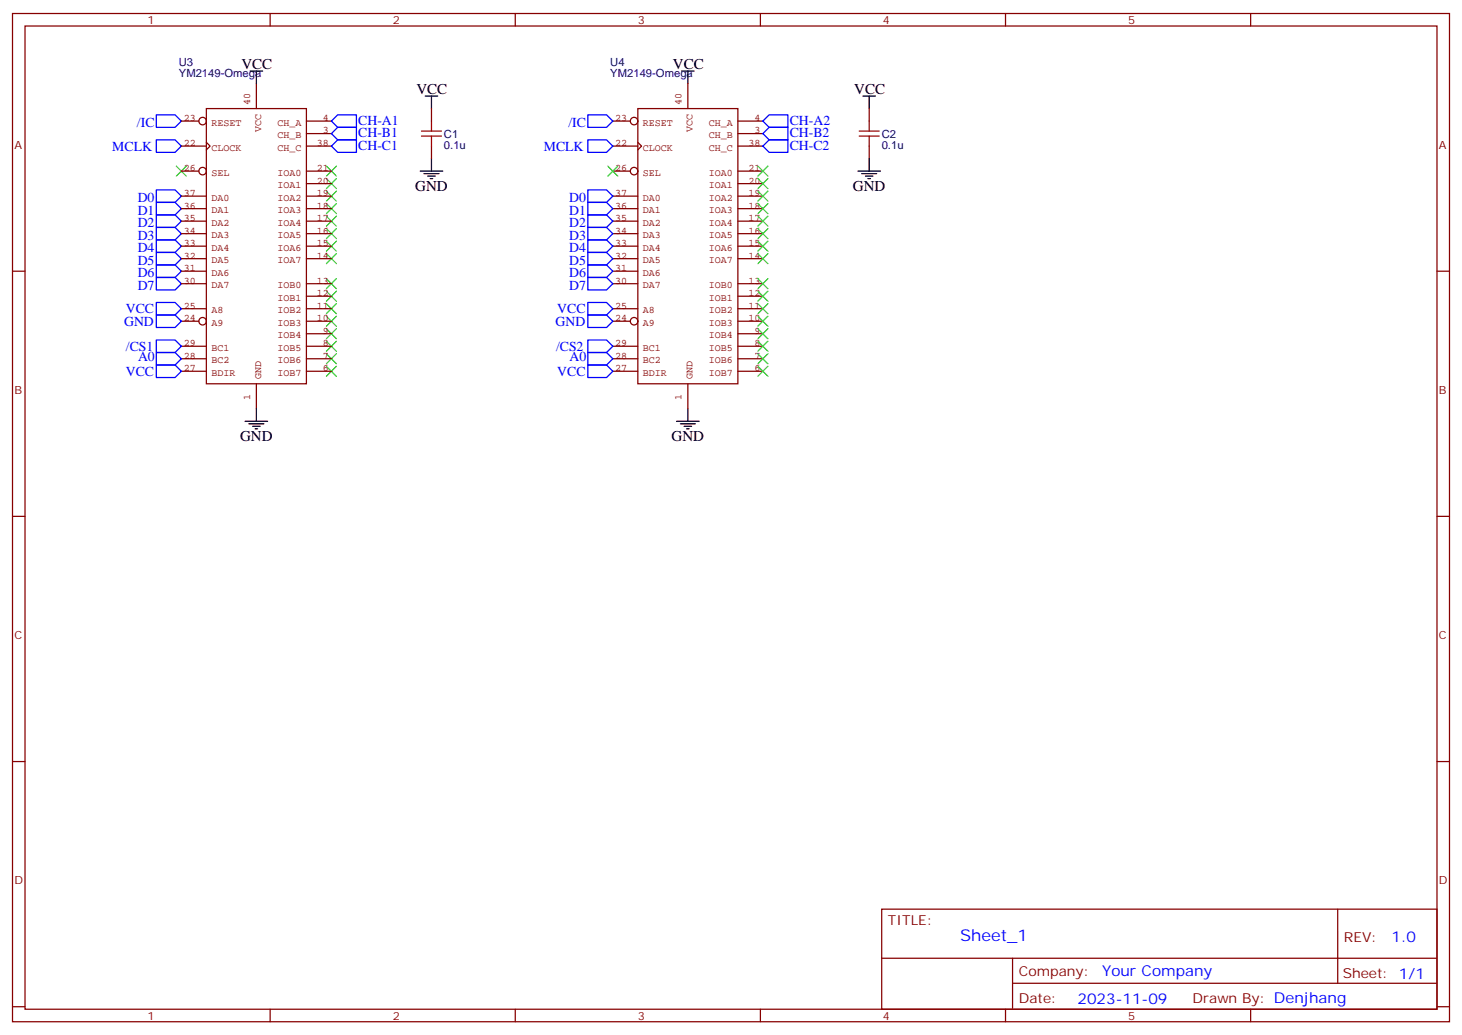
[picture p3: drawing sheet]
<svg xmlns="http://www.w3.org/2000/svg" width="412mm" height="292mm" viewBox="0 0 412 292" stroke-linecap="round" stroke-linejoin="round" font-family="sans-serif">
<g fill="none" stroke="#870000" stroke-width=".35">
<path d="M3.5 3.8h405.4v284.3h-405.4zM7.1 7.3h398.2v277.3h-398.2zM76.2 3.8v3.5M145.3 3.8v3.5M214.5 3.8v3.5M283.6 3.8v3.5M352.8 3.8v3.5M121.7 30.6v3.5M245.2 30.6v3.5M121.7 41.2v3.5M245.2 41.2v3.5M3.5 76.5h3.6"/>
<path d="M405.3 76.5h3.6M3.5 145.6h3.6M405.3 145.6h3.6M3.5 214.8h3.6M405.3 214.8h3.6M248.7 256.4h156.6v28.2h-156.6zM377.3 256.4v20.9M248.7 270.2h156.5M285.6 277.3h119.6M285.6 270.2v14.2M3.5 283.9h3.6M76.2 284.6v3.5"/>
<path d="M145.3 284.6v3.5M214.5 284.6v3.5M283.6 284.6v3.5M352.8 284.6v3.5M405.3 283.9h3.6"/>
</g>
<g fill="none" stroke="#00f" stroke-width=".35">
<path d="M44.1 32.4h5.3l1.8 1.7-1.8 1.8h-5.3zM44.1 39.4h5.3l1.8 1.8-1.8 1.8h-5.3zM93.5 37.7l1.7-1.8h5.3v3.5h-5.3zM95.2 32.4h5.3v3.5h-5.3l-1.7-1.8zM165.8 39.4h5.3l1.8 1.8-1.8 1.8h-5.3zM165.8 32.4h5.3l1.8 1.7-1.8 1.8h-5.3zM215.2 37.7l1.8-1.8h5.2v3.5h-5.2zM217 32.4h5.2v3.5h-5.2l-1.8-1.8zM44.1 53.6h5.3l1.8 1.7-1.8 1.8h-5.3zM44.1 57.1h5.3l1.8 1.7-1.8 1.8h-5.3zM93.5 41.2l1.7-1.8h5.3v3.6h-5.3zM165.8 57.1h5.3l1.8 1.7-1.8 1.8h-5.3z"/>
<path d="M165.8 53.6h5.3l1.8 1.7-1.8 1.8h-5.3zM215.2 41.2l1.8-1.8h5.2v3.6h-5.2zM44.1 60.6h5.3l1.8 1.8-1.8 1.7h-5.3zM44.1 64.1h5.3l1.8 1.8-1.8 1.8h-5.3zM44.1 71.2h5.3l1.8 1.8-1.8 1.7h-5.3zM44.1 74.7h5.3l1.8 1.8-1.8 1.7h-5.3zM44.1 78.2h5.3l1.8 1.8-1.8 1.8h-5.3zM44.1 67.7h5.3l1.8 1.7-1.8 1.8h-5.3zM165.8 67.7h5.3l1.8 1.7-1.8 1.8h-5.3zM165.8 78.2h5.3l1.8 1.8-1.8 1.8h-5.3zM165.8 74.7h5.3l1.8 1.8-1.8 1.7h-5.3zM165.8 71.2h5.3l1.8 1.8-1.8 1.7h-5.3z"/>
<path d="M165.8 64.1h5.3l1.8 1.8-1.8 1.8h-5.3zM165.8 60.6h5.3l1.8 1.8-1.8 1.7h-5.3zM44.1 85.3h5.3l1.8 1.8-1.8 1.7h-5.3zM44.1 88.8h5.3l1.8 1.8-1.8 1.8h-5.3zM44.1 99.4h5.3l1.8 1.8-1.8 1.7h-5.3zM44.1 95.9h5.3l1.8 1.7-1.8 1.8h-5.3zM165.8 85.3h5.3l1.8 1.8-1.8 1.7h-5.3zM165.8 88.8h5.3l1.8 1.8-1.8 1.8h-5.3zM165.8 95.9h5.3l1.8 1.7-1.8 1.8h-5.3zM165.8 99.4h5.3l1.8 1.8-1.8 1.7h-5.3zM44.1 102.9h5.3l1.8 1.8-1.8 1.8h-5.3zM165.8 102.9h5.3l1.8 1.8-1.8 1.8h-5.3z"/>
</g>
<g fill="none" stroke="#3c3" stroke-width=".35">
<path d="M49.7 46.8l2.9 2.9M52.6 46.8l-2.9 2.9M92.1 46.8l2.8 2.9M92.1 50.4l2.8 2.8M92.1 53.9l2.8 2.8M92.1 57.4l2.8 2.9M94.9 46.8l-2.8 2.9M94.9 50.4l-2.8 2.8M94.9 53.9l-2.8 2.8M94.9 57.4l-2.8 2.9M171.4 46.8l2.9 2.9M174.3 46.8l-2.9 2.9"/>
<path d="M213.8 57.4l2.8 2.9M213.8 53.9l2.8 2.8M213.8 50.4l2.8 2.8M213.8 46.8l2.8 2.9M216.6 57.4l-2.8 2.9M216.6 53.9l-2.8 2.8M216.6 50.4l-2.8 2.8M216.6 46.8l-2.8 2.9M92.1 61l2.8 2.8M92.1 64.5l2.8 2.8M92.1 68l2.8 2.8M92.1 71.5l2.8 2.9"/>
<path d="M92.1 78.6l2.8 2.8M94.9 61l-2.8 2.8M94.9 64.5l-2.8 2.8M94.9 68l-2.8 2.8M94.9 71.5l-2.8 2.9M94.9 78.6l-2.8 2.8M213.8 78.6l2.8 2.8M213.8 71.5l2.8 2.9M213.8 68l2.8 2.8M213.8 64.5l2.8 2.8M213.8 61l2.8 2.8M216.6 78.6l-2.8 2.8"/>
<path d="M216.6 71.5l-2.8 2.9M216.6 68l-2.8 2.8M216.6 64.5l-2.8 2.8M216.6 61l-2.8 2.8M92.1 82.1l2.8 2.8M92.1 85.7l2.8 2.8M92.1 89.2l2.8 2.8M92.1 92.7l2.8 2.8M92.1 96.2l2.8 2.9M92.1 99.8l2.8 2.8M94.9 82.1l-2.8 2.8M94.9 85.7l-2.8 2.8"/>
<path d="M94.9 89.2l-2.8 2.8M94.9 92.7l-2.8 2.8M94.9 96.2l-2.8 2.9M94.9 99.8l-2.8 2.8M213.8 99.8l2.8 2.8M213.8 96.2l2.8 2.9M213.8 92.7l2.8 2.8M213.8 89.2l2.8 2.8M213.8 85.7l2.8 2.8M213.8 82.1l2.8 2.8M216.6 99.8l-2.8 2.8M216.6 96.2l-2.8 2.9"/>
<path d="M216.6 92.7l-2.8 2.8M216.6 89.2l-2.8 2.8M216.6 85.7l-2.8 2.8M216.6 82.1l-2.8 2.8M92.1 103.3l2.8 2.8M94.9 103.3l-2.8 2.8M213.8 103.3l2.8 2.8M216.6 103.3l-2.8 2.8"/>
</g>
<g fill="none" stroke="#850000" stroke-width=".35">
<path d="M51.2 34.1h4.9M58.2 30.6h28.2v77.6h-28.2zM72.3 23.6v7M86.4 34.1h7.1M86.4 37.7h7.1M172.9 34.1h4.9M179.9 30.6h28.2v77.6h-28.2zM194 23.6v7M208.1 34.1h7.1M208.1 37.7h7.1M51.2 58.8h7M51.2 55.3h7"/>
<path d="M51.2 48.3h4.9M51.2 41.2h7M58.2 40.1l1.1 1.1-1.1 1.1M86.4 58.8h7.1M86.4 55.3h7.1M86.4 51.8h7.1M86.4 48.3h7.1M86.4 41.2h7.1M172.9 58.8h7M172.9 55.3h7M172.9 48.3h4.9M172.9 41.2h7"/>
<path d="M179.9 40.1l1.1 1.1-1.1 1.1M208.1 58.8h7.1M208.1 55.3h7.1M208.1 51.8h7.1M208.1 48.3h7.1M208.1 41.2h7.1M51.2 73h7M51.2 69.4h7M51.2 65.9h7M51.2 62.4h7M51.2 76.5h7M86.4 73h7.1"/>
<path d="M86.4 69.4h7.1M86.4 65.9h7.1M86.4 62.4h7.1M172.9 73h7M172.9 69.4h7M172.9 65.9h7M172.9 62.4h7M172.9 76.5h7M208.1 73h7.1M208.1 69.4h7.1M208.1 65.9h7.1M208.1 62.4h7.1"/>
<path d="M51.2 90.6h4.9M51.2 87.1h7M51.2 80h7M51.2 97.6h7M86.4 90.6h7.1M86.4 87.1h7.1M86.4 83.5h7.1M86.4 80h7.1M86.4 97.6h7.1M86.4 94.1h7.1M172.9 90.6h4.9M172.9 87.1h7"/>
<path d="M172.9 80h7M172.9 97.6h7M208.1 90.6h7.1M208.1 87.1h7.1M208.1 83.5h7.1M208.1 80h7.1M208.1 97.6h7.1M208.1 94.1h7.1M51.2 104.7h7M51.2 101.2h7M72.3 108.2v7.1M86.4 104.7h7.1"/>
<path d="M86.4 101.2h7.1M172.9 104.7h7M172.9 101.2h7M194 108.2v7.1M208.1 104.7h7.1M208.1 101.2h7.1"/>
<circle cx="57.1" cy="34.1" r="1.06"/>
<circle cx="178.9" cy="34.1" r="1.06"/>
<circle cx="57.1" cy="48.3" r="1.06"/>
<circle cx="178.9" cy="48.3" r="1.06"/>
<circle cx="57.1" cy="90.6" r="1.06"/>
<circle cx="178.9" cy="90.6" r="1.06"/>
</g>
<g fill="none" stroke="#000" stroke-width=".35">
<path d="M70.6 20h3.5M72.3 20v3.6M119.9 27.1h3.6M121.7 27.1v3.5M192.3 20h3.5M194 20v3.6M243.4 27.1h3.5M245.2 27.1v3.5M118.5 48.3h6.4M119.6 49h4.2M120.6 49.7h2.2M121.4 50.4h.7"/>
<path d="M121.7 44.7v3.6M242 48.3h6.4M243.1 49h4.2M244.1 49.7h2.1M244.8 50.4h.7M245.2 44.7v3.6M69.1 118.8h6.4M70.2 119.5h4.2M72.3 115.3v3.5M190.9 118.8h6.3M191.9 119.5h4.2M194 115.3v3.5"/>
<path d="M71.3 120.2h2.1M72 120.9h.7M193 120.2h2.1M193.7 120.9h.7"/>
</g>
<path d="M118.9 38.4h5.6M118.9 37h5.6M121.7 34.1v2.9M121.7 38.4v2.8M242.4 38.4h5.6M242.4 37h5.6M245.2 34.1v2.9M245.2 38.4v2.8" fill="none" stroke="#a10000" stroke-width=".35"/>
<text font-size="4.6" fill="#00f" x="270.8" y="265.4">Sheet_1</text>
<g font-size="4.2">
<text x="68.1" y="19.3">VCC</text>
<text x="189.8" y="19.3">VCC</text>
<text x="117.5" y="26.4">VCC</text>
<text x="240.9" y="26.4">VCC</text>
<text x="117.1" y="53.9">GND</text>
<text x="240.6" y="53.9">GND</text>
<text x="67.7" y="124.5">GND</text>
<text x="189.4" y="124.5">GND</text>
</g>
<g font-size="4.2" fill="#00f">
<text x="392.5" y="265.7">1.0</text>
<text x="310.9" y="275.2">Your Company</text>
<text x="304" y="283">2023-11-09</text>
</g>
<g font-size="3.9" fill="#00f">
<text x="38.6" y="35.9">/IC</text>
<text x="101.1" y="35.2">CH-A1</text>
<text x="160.3" y="35.9">/IC</text>
<text x="222.8" y="35.2">CH-A2</text>
<text x="101.1" y="38.7">CH-B1</text>
<text x="222.8" y="38.7">CH-B2</text>
<text x="31.7" y="42.5">MCLK</text>
<text x="101.1" y="42.3">CH-C1</text>
<text x="153.4" y="42.5">MCLK</text>
<text x="222.8" y="42.3">CH-C2</text>
<text x="38.8" y="57.1">D0</text>
<text x="160.5" y="57.1">D0</text>
<text x="38.8" y="60.6">D1</text>
<text x="38.8" y="64.1">D2</text>
<text x="160.5" y="64.1">D2</text>
<text x="160.5" y="60.6">D1</text>
<text x="38.8" y="67.7">D3</text>
<text x="38.8" y="71.2">D4</text>
<text x="160.5" y="71.2">D4</text>
<text x="160.5" y="67.7">D3</text>
<text x="38.8" y="74.7">D5</text>
<text x="160.5" y="74.7">D5</text>
<text x="38.8" y="78.2">D6</text>
<text x="38.8" y="81.8">D7</text>
<text x="160.5" y="81.8">D7</text>
<text x="160.5" y="78.2">D6</text>
<text x="35.5" y="88.3">VCC</text>
<text x="157.2" y="88.3">VCC</text>
<text x="35" y="91.8">GND</text>
<text x="156.7" y="91.8">GND</text>
<text x="35.5" y="99">/CS1</text>
<text x="38.9" y="101.9">A0</text>
<text x="156.8" y="98.9">/CS2</text>
<text x="160.6" y="101.9">A0</text>
<text x="35.5" y="106">VCC</text>
<text x="157.2" y="106">VCC</text>
</g>
<g font-size="3.9" fill="#800">
<text x="250.5" y="261">TITLE:</text>
<text x="379.1" y="265.7">REV:</text>
<text x="287.4" y="275.2">Company:</text>
<text x="378.7" y="275.8">Sheet: 1/1</text>
<text x="287.4" y="282.9">Date:</text>
<text x="336.4" y="282.9">Drawn By: Denjhang</text>
</g>
<g font-size="3.2" fill="#800">
<text x="41.6" y="6.8">1</text>
<text x="110.8" y="6.8">2</text>
<text x="179.9" y="6.8">3</text>
<text x="249.1" y="6.8">4</text>
<text x="318.2" y="6.8">5</text>
<text x="4.1" y="41.9">A</text>
<text x="405.9" y="41.9">A</text>
<text x="4.1" y="111.1">B</text>
<text x="405.9" y="111.1">B</text>
<text x="4.1" y="180.2">C</text>
<text x="405.9" y="180.2">C</text>
<text x="4.1" y="249.3">D</text>
<text x="405.9" y="249.3">D</text>
<text x="41.6" y="287.6">1</text>
<text x="110.8" y="287.6">2</text>
<text x="179.9" y="287.6">3</text>
<text x="249.1" y="287.6">4</text>
<text x="318.2" y="287.6">5</text>
</g>
<g font-size="3.2" fill="#000080">
<text x="50.4" y="21.8">YM2149-Omega</text>
<text x="50.4" y="18.6">U3</text>
<text x="172.2" y="21.8">YM2149-Omega</text>
<text x="172.2" y="18.6">U4</text>
<text x="125.2" y="42">0.1u</text>
<text x="125.2" y="38.8">C1</text>
<text x="248.7" y="42">0.1u</text>
<text x="248.7" y="38.8">C2</text>
</g>
<g font-size="2.8" fill="#840000">
<text x="70.5" y="29.6" transform="rotate(-90 70.5 29.6)">40</text>
<text x="192.2" y="29.6" transform="rotate(-90 192.2 29.6)">40</text>
<text x="51.9" y="34.1">23</text>
<text x="59.6" y="35.5">RESET</text>
<text x="78.2" y="35.5">CH_A</text>
<text x="91.1" y="34.1">4</text>
<text x="173.6" y="34.1">23</text>
<text x="181.3" y="35.5">RESET</text>
<text x="200" y="35.5">CH_A</text>
<text x="212.8" y="34.1">4</text>
<text x="51.9" y="41.2">22</text>
<text x="73.6" y="37.1" transform="rotate(-90 73.6 37.1)">VCC</text>
<text x="78.2" y="39">CH_B</text>
<text x="89.4" y="41.2">38</text>
<text x="91.1" y="37.6">3</text>
<text x="173.6" y="41.2">22</text>
<text x="195.4" y="37.1" transform="rotate(-90 195.4 37.1)">VCC</text>
<text x="200" y="39">CH_B</text>
<text x="211.1" y="41.2">38</text>
<text x="212.8" y="37.6">3</text>
<text x="59.6" y="42.5">CLOCK</text>
<text x="78.2" y="42.5">CH_C</text>
<text x="181.3" y="42.5">CLOCK</text>
<text x="200" y="42.5">CH_C</text>
<text x="51.9" y="48.2">26</text>
<text x="59.6" y="49.6">SEL</text>
<text x="78.2" y="53.1">IOA1</text>
<text x="78.2" y="49.6">IOA0</text>
<text x="89.4" y="51.8">20</text>
<text x="89.4" y="48.2">21</text>
<text x="173.6" y="48.2">26</text>
<text x="181.3" y="49.6">SEL</text>
<text x="200" y="53.1">IOA1</text>
<text x="200" y="49.6">IOA0</text>
<text x="211.1" y="51.8">20</text>
<text x="211.1" y="48.2">21</text>
<text x="51.9" y="58.8">36</text>
<text x="51.9" y="55.3">37</text>
<text x="59.6" y="56.6">DA0</text>
<text x="78.2" y="56.6">IOA2</text>
<text x="89.4" y="58.8">18</text>
<text x="89.4" y="55.3">19</text>
<text x="173.6" y="58.8">36</text>
<text x="173.6" y="55.3">37</text>
<text x="181.3" y="56.6">DA0</text>
<text x="200" y="56.6">IOA2</text>
<text x="211.1" y="58.8">18</text>
<text x="211.1" y="55.3">19</text>
<text x="51.9" y="65.9">34</text>
<text x="51.9" y="62.3">35</text>
<text x="59.6" y="63.7">DA2</text>
<text x="59.6" y="60.2">DA1</text>
<text x="78.2" y="63.7">IOA4</text>
<text x="78.2" y="60.2">IOA3</text>
<text x="89.4" y="65.9">16</text>
<text x="89.4" y="62.3">17</text>
<text x="173.6" y="65.9">34</text>
<text x="173.6" y="62.3">35</text>
<text x="181.3" y="63.7">DA2</text>
<text x="181.3" y="60.2">DA1</text>
<text x="200" y="63.7">IOA4</text>
<text x="200" y="60.2">IOA3</text>
<text x="211.1" y="65.9">16</text>
<text x="211.1" y="62.3">17</text>
<text x="51.9" y="69.4">33</text>
<text x="59.6" y="70.7">DA4</text>
<text x="59.6" y="67.2">DA3</text>
<text x="78.2" y="70.7">IOA6</text>
<text x="78.2" y="67.2">IOA5</text>
<text x="89.4" y="69.4">15</text>
<text x="173.6" y="69.4">33</text>
<text x="181.3" y="70.7">DA4</text>
<text x="181.3" y="67.2">DA3</text>
<text x="200" y="70.7">IOA6</text>
<text x="200" y="67.2">IOA5</text>
<text x="211.1" y="69.4">15</text>
<text x="51.9" y="76.4">31</text>
<text x="51.9" y="72.9">32</text>
<text x="59.6" y="77.8">DA6</text>
<text x="59.6" y="74.3">DA5</text>
<text x="78.2" y="74.3">IOA7</text>
<text x="89.4" y="72.9">14</text>
<text x="173.6" y="76.4">31</text>
<text x="173.6" y="72.9">32</text>
<text x="181.3" y="77.8">DA6</text>
<text x="181.3" y="74.3">DA5</text>
<text x="200" y="74.3">IOA7</text>
<text x="211.1" y="72.9">14</text>
<text x="51.9" y="80">30</text>
<text x="59.6" y="81.3">DA7</text>
<text x="78.2" y="81.3">IOB0</text>
<text x="89.4" y="83.5">12</text>
<text x="89.4" y="80">13</text>
<text x="173.6" y="80">30</text>
<text x="181.3" y="81.3">DA7</text>
<text x="200" y="81.3">IOB0</text>
<text x="211.1" y="83.5">12</text>
<text x="211.1" y="80">13</text>
<text x="51.9" y="87">25</text>
<text x="59.6" y="88.4">A8</text>
<text x="78.2" y="88.4">IOB2</text>
<text x="78.2" y="84.9">IOB1</text>
<text x="89.4" y="87">11</text>
<text x="173.6" y="87">25</text>
<text x="181.3" y="88.4">A8</text>
<text x="200" y="88.4">IOB2</text>
<text x="200" y="84.9">IOB1</text>
<text x="211.1" y="87">11</text>
<text x="51.9" y="90.6">24</text>
<text x="59.6" y="91.9">A9</text>
<text x="78.2" y="91.9">IOB3</text>
<text x="78.2" y="95.4">IOB4</text>
<text x="89.4" y="90.6">10</text>
<text x="91.1" y="94.1">9</text>
<text x="173.6" y="90.6">24</text>
<text x="181.3" y="91.9">A9</text>
<text x="200" y="91.9">IOB3</text>
<text x="200" y="95.4">IOB4</text>
<text x="211.1" y="90.6">10</text>
<text x="212.8" y="94.1">9</text>
<text x="51.9" y="101.1">28</text>
<text x="51.9" y="97.6">29</text>
<text x="59.6" y="99">BC1</text>
<text x="78.2" y="99">IOB5</text>
<text x="91.1" y="101.1">7</text>
<text x="91.1" y="97.6">8</text>
<text x="173.6" y="101.1">28</text>
<text x="173.6" y="97.6">29</text>
<text x="181.3" y="99">BC1</text>
<text x="200" y="99">IOB5</text>
<text x="212.8" y="101.1">7</text>
<text x="212.8" y="97.6">8</text>
<text x="51.9" y="104.7">27</text>
<text x="59.6" y="106">BDIR</text>
<text x="59.6" y="102.5">BC2</text>
<text x="73.6" y="106.8" transform="rotate(-90 73.6 106.8)">GND</text>
<text x="78.2" y="106">IOB7</text>
<text x="78.2" y="102.5">IOB6</text>
<text x="91.1" y="104.7">6</text>
<text x="173.6" y="104.7">27</text>
<text x="181.3" y="106">BDIR</text>
<text x="181.3" y="102.5">BC2</text>
<text x="195.4" y="106.8" transform="rotate(-90 195.4 106.8)">GND</text>
<text x="200" y="106">IOB7</text>
<text x="200" y="102.5">IOB6</text>
<text x="212.8" y="104.7">6</text>
<text x="70.5" y="112.7" transform="rotate(-90 70.5 112.7)">1</text>
<text x="192.2" y="112.7" transform="rotate(-90 192.2 112.7)">1</text>
</g>
</svg>
